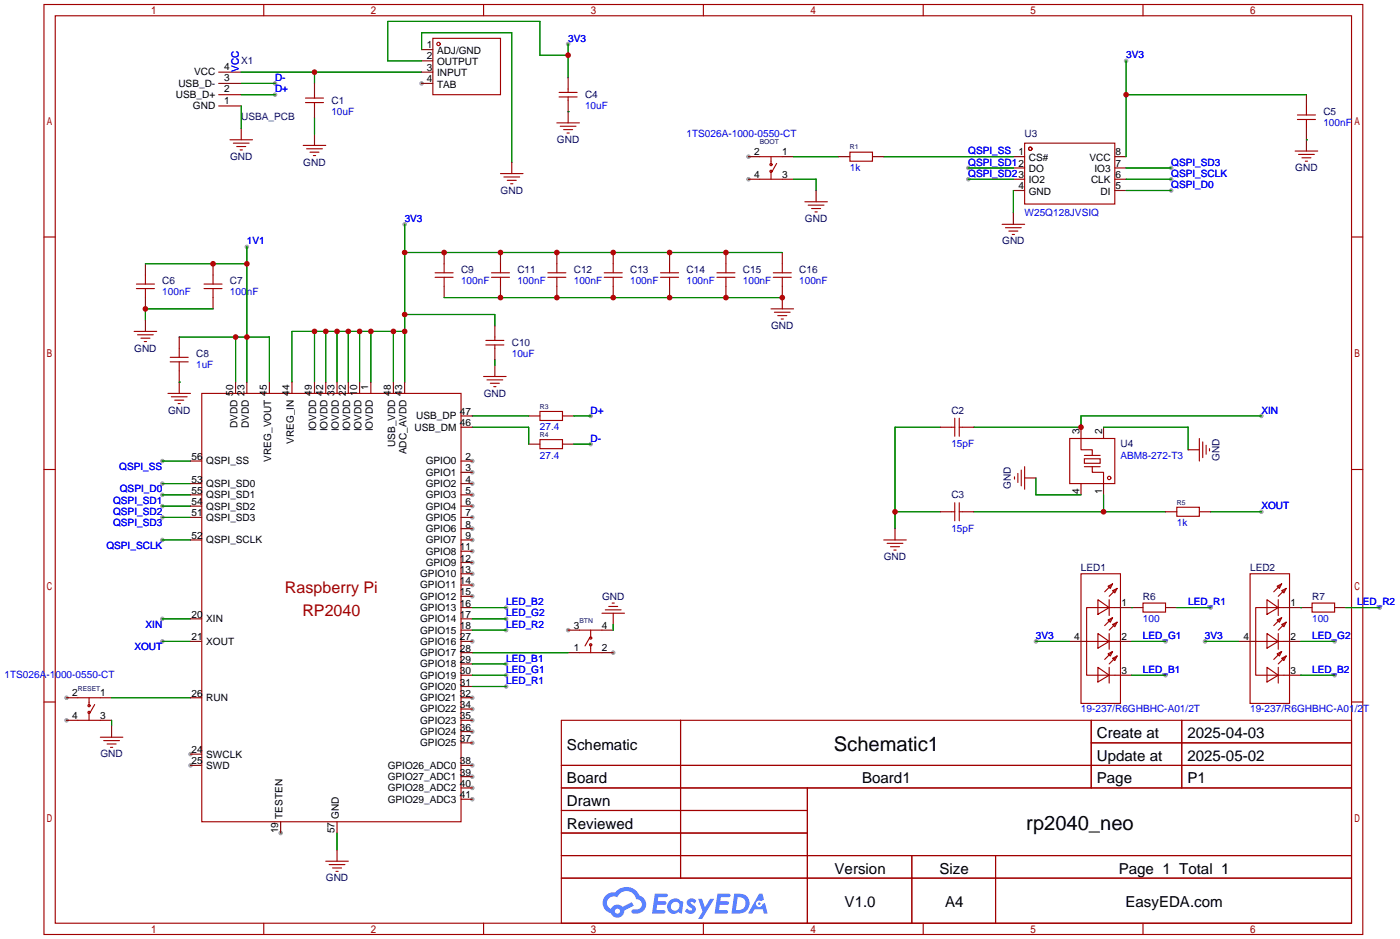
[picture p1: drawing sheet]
<svg xmlns="http://www.w3.org/2000/svg" width="315mm" height="212mm" viewBox="0 0 315 212" stroke-linecap="round" stroke-linejoin="round" font-family="sans-serif">
<g fill="#999">
<circle cx="95" cy="18.8" r=".51"/>
<circle cx="168.7" cy="40.4" r=".51"/>
<circle cx="168.7" cy="35.3" r=".51"/>
<circle cx="15" cy="162.3" r=".51"/>
<circle cx="15" cy="157.2" r=".51"/>
<circle cx="128" cy="142" r=".51"/>
<circle cx="138.2" cy="147.1" r=".51"/>
<circle cx="106.4" cy="124.2" r=".51"/>
<circle cx="106.4" cy="126.7" r=".51"/>
<circle cx="106.4" cy="129.3" r=".51"/>
<circle cx="106.4" cy="131.8" r=".51"/>
<circle cx="106.4" cy="134.4" r=".51"/>
<circle cx="63.2" cy="187.7" r=".51"/>
<circle cx="106.4" cy="103.9" r=".51"/>
<circle cx="42.9" cy="169.9" r=".51"/>
<circle cx="42.9" cy="172.5" r=".51"/>
<circle cx="106.4" cy="144.5" r=".51"/>
<circle cx="106.4" cy="106.4" r=".51"/>
<circle cx="106.4" cy="157.2" r=".51"/>
<circle cx="106.4" cy="159.8" r=".51"/>
<circle cx="106.4" cy="162.3" r=".51"/>
<circle cx="106.4" cy="164.8" r=".51"/>
<circle cx="106.4" cy="167.4" r=".51"/>
<circle cx="106.4" cy="172.5" r=".51"/>
<circle cx="106.4" cy="175" r=".51"/>
<circle cx="106.4" cy="109" r=".51"/>
<circle cx="106.4" cy="177.5" r=".51"/>
<circle cx="106.4" cy="180.1" r=".51"/>
<circle cx="106.4" cy="111.5" r=".51"/>
<circle cx="106.4" cy="114" r=".51"/>
<circle cx="106.4" cy="116.6" r=".51"/>
<circle cx="106.4" cy="119.1" r=".51"/>
<circle cx="106.4" cy="121.7" r=".51"/>
<circle cx="62" cy="18.8" r=".51"/>
<circle cx="62" cy="21.3" r=".51"/>
<circle cx="128" cy="9.9" r=".51"/>
<circle cx="55.6" cy="55.6" r=".51"/>
<circle cx="91.2" cy="50.5" r=".51"/>
<circle cx="133.1" cy="93.7" r=".51"/>
<circle cx="133.1" cy="100.1" r=".51"/>
<circle cx="218.2" cy="37.8" r=".51"/>
<circle cx="218.2" cy="40.4" r=".51"/>
<circle cx="263.9" cy="37.8" r=".51"/>
<circle cx="263.9" cy="40.4" r=".51"/>
<circle cx="263.9" cy="42.9" r=".51"/>
<circle cx="284.2" cy="93.7" r=".51"/>
<circle cx="284.2" cy="115.3" r=".51"/>
<circle cx="36.6" cy="139.4" r=".51"/>
<circle cx="36.6" cy="144.5" r=".51"/>
<circle cx="36.6" cy="121.7" r=".51"/>
<circle cx="36.6" cy="116.6" r=".51"/>
<circle cx="36.6" cy="114" r=".51"/>
<circle cx="36.6" cy="111.5" r=".51"/>
<circle cx="36.6" cy="109" r=".51"/>
<circle cx="36.6" cy="103.9" r=".51"/>
<circle cx="253.7" cy="13.7" r=".51"/>
<circle cx="233.4" cy="144.5" r=".51"/>
<circle cx="271.5" cy="144.5" r=".51"/>
<circle cx="272.8" cy="136.9" r=".51"/>
<circle cx="310.9" cy="136.9" r=".51"/>
<circle cx="262.6" cy="144.5" r=".51"/>
<circle cx="262.6" cy="152.1" r=".51"/>
<circle cx="300.7" cy="144.5" r=".51"/>
<circle cx="300.7" cy="152.1" r=".51"/>
<circle cx="114" cy="142" r=".51"/>
<circle cx="114" cy="139.4" r=".51"/>
<circle cx="114" cy="136.9" r=".51"/>
<circle cx="114" cy="149.6" r=".51"/>
<circle cx="114" cy="152.1" r=".51"/>
<circle cx="114" cy="154.7" r=".51"/>
</g>
<g fill="none" stroke="#a10000" stroke-width=".25">
<path d="M9.9 1h297.2v209.6h-297.2zM12.4 3.6h292.1v204.4h-292.1zM59.4 1v2.6M109 1v2.6M158.5 1v2.6M208 1v2.6M257.6 1v2.6M9.9 53.4h2.5M304.5 53.4h2.6M9.9 105.8h2.5M304.5 105.8h2.6M9.9 158.2h2.5"/>
<path d="M304.5 158.2h2.6M126.5 162.3h178v45.7h-178zM126.5 172.5h178M126.5 177.5h178M153.4 162.3v35.6M181.9 177.5v30.5M245.9 162.3v15.2M245.9 167.4h58.6M266.3 162.3v15.2M126.5 182.6h55.4M126.5 192.8h178M126.5 187.7h55.4"/>
<path d="M126.5 197.9h178M205.5 192.8v15.2M224.3 192.8v15.2M59.4 208v2.6M109 208v2.6M158.5 208v2.6M208 208v2.6M257.6 208v2.6"/>
</g>
<g fill="#5487ff">
<path d="M155.1 202.7a1.3 1.3 0 0 1 1.8 .3l-.4 .6a.54 .54 0 0 0-.9-.2l.1 .2a1.28 1.28 0 0 1 .8 2 1.53 1.53 0 0 1-2.2-.3l.5-.6 .8 .5a.31 .31 0 0 0 .4-.3 .31 .31 0 0 0-.3-.4 1.12 1.12 0 0 1-.6-1.8z"/>
<path d="M157.3 202.5h.9l.6 2 1.2-2h.9l-2.7 4.6h-.9l1-1.7z"/>
<path d="M147.6 201.4h2.2a.46 .46 0 0 1 .5 0 .46 .46 0 0 1 .1 .6l-.3 .1-1.8 .1-.1 .9h1.6a.4 .4 0 0 1 .4 .4 .4 .4 0 0 1-.4 .4h-1.7l-.2 1.2h1.4a.46 .46 0 0 1 .5 0 .46 .46 0 0 1 .1 .5l-.3 .2h-2.7z"/>
<path d="M161.7 201.4h2.2a.47 .47 0 0 1 .5 0 .47 .47 0 0 1 .1 .6l-.3 .1-1.8 .1-.1 .9h1.6a.4 .4 0 0 1 .4 .4 .4 .4 0 0 1-.4 .4h-1.7l-.2 1.2h1.4a.46 .46 0 0 1 .5 0 .46 .46 0 0 1 .1 .5l-.3 .2h-2.7z"/>
<path d="M171.1 201.4h.7l.4 1.3-.7 .4a.75 .75 0 0 0-1.1 .3 .75 .75 0 0 0 .5 1 .75 .75 0 0 0 .9-.7l.5-.2 .7 2.3h-.9l-.2-.9h-1.9l-.5 .9h-.9z"/>
<path d="M165.5 201.4l-.7 4.4h1.5a2.27 2.27 0 0 0 2.6-2.2 2.27 2.27 0 0 0-2.7-2.2zM166.2 202.1a1.5 1.5 0 0 1 1.8 1.6 1.5 1.5 0 0 1-1.9 1.4h-.3z"/>
<path d="M150.9 203a1.6 1.6 0 0 0-.3 2.3 1.6 1.6 0 0 0 2.3 .2l.8 .3 .3-2.4-.2-.3-.5-.1a1.58 1.58 0 0 0-2.4 0zM151.5 203.5a.98 .98 0 0 1 1.6 .4 .98 .98 0 0 1-1.1 1.3 .94 .94 0 0 1-.8-.7 .94 .94 0 0 1 .3-1z"/>
<path d="M136.5 201.8a2.37 2.37 0 0 0 1.2 4 1.54 1.54 0 0 0 1.7 1 1.54 1.54 0 0 0 1.3-1.6l2.1-1.1-.5-.8-2 1a1.57 1.57 0 0 0-2.6 .5 1.5 1.5 0 0 1-.8-2.1 1.5 1.5 0 0 1 2.2-.5 2.23 2.23 0 0 1 2.3-1.4 2.23 2.23 0 0 1 2 1.8 1.16 1.16 0 0 1 1.2 1.1 1.16 1.16 0 0 1-1.1 1.2h-.6a.47 .47 0 0 0-.6 .4 .47 .47 0 0 0 .4 .5 2.14 2.14 0 0 0 2.7-1.3 2.14 2.14 0 0 0-1.3-2.7 3.2 3.2 0 0 0-5.5-.7l-1.1 .1zM138.5 205.3a.6 .6 0 0 1 1.2 0 .6 .6 0 0 1-1.2 0z"/>
<circle cx="171.1" cy="203.6" r=".28"/>
</g>
<g fill="none" stroke="#870000" stroke-width=".25">
<path d="M49.3 18.8h5.1M49.3 16.3h5.1M70.9 18.8v2.5M95 18.8h2.5M95 16.3h2.5M95 11.2h2.5M95 13.7h2.5M128 17.5v2.6M49.3 23.9h5.1M49.3 21.3h5.1M54.4 29v2.5M70.9 23.9v2.5"/>
<path d="M70.9 30.2v2.6M115.3 36.6v2.5M128 22.6v5.1M168.7 35.3h2.5M176.3 35.3h2.5M189 35.3h2.5M196.6 35.3h2.5M228.3 35.3h2.6M228.3 37.8h2.6M251.2 35.3h2.5M251.2 37.8h2.5M294.4 21.3v2.6"/>
<path d="M294.4 29v5M32.8 59.4v2.6M48 59.4v2.6M100.1 56.9v2.5M112.8 56.9v2.5M125.5 56.9v2.5M138.2 56.9v2.5M150.9 56.9v2.5M163.6 56.9v2.5M168.7 40.4h2.5M176.3 56.9v2.5M176.3 40.4h2.5"/>
<path d="M183.9 42.9v2.6M228.3 40.4h2.6M228.3 42.9h2.6M228.3 48v2.5M251.2 40.4h2.5M251.2 42.9h2.5M32.8 67.1v2.5M32.8 72.1v2.6M40.4 75.9v2.6M48 67.1v2.5M100.1 64.5v2.6M111.5 73.4v2.5"/>
<path d="M111.5 78.5v2.5M112.8 64.5v2.6M125.5 64.5v2.6M138.2 64.5v2.6M150.9 64.5v2.6M163.6 64.5v2.6M176.3 64.5v5.1M40.4 83.6v5M53.1 86.1v2.5M55.6 86.1v2.5M60.7 86.1v2.5M65.8 86.1v2.5"/>
<path d="M70.9 86.1v2.5M73.4 86.1v2.5M75.9 86.1v2.5M78.5 86.1v2.5M81 86.1v2.5M83.6 86.1v2.5M88.6 86.1v2.5M91.2 86.1v2.5M103.9 93.7h2.5M103.9 96.3h2.5M111.5 82.3v2.5M119.1 93.7h2.6"/>
<path d="M126.7 93.7h2.6M211.8 96.3h2.6M216.9 96.3h2.6M243.6 96.3v2.5M248.7 96.3v2.5M42.9 103.9h2.6M42.9 109h2.6M42.9 111.5h2.6M42.9 116.6h2.6M42.9 114h2.6M103.9 103.9h2.5M103.9 106.4h2.5"/>
<path d="M103.9 109h2.5M103.9 111.5h2.5M103.9 116.6h2.5M103.9 114h2.5M103.9 119.1h2.5M119.1 100.1h2.6M126.7 100.1h2.6M201.7 119.1v2.6M211.8 115.3h2.6M216.9 115.3h2.6M230.9 107.7h2.5M243.6 109v2.5"/>
<path d="M248.7 109v2.5M262.6 115.3h2.6M267.7 101.3h2.6M270.3 115.3h2.5M42.9 139.4h2.6M42.9 121.7h2.6M103.9 124.2h2.5M103.9 126.7h2.5M103.9 129.3h2.5M103.9 131.8h2.5M103.9 134.4h2.5M103.9 136.9h2.5"/>
<path d="M103.9 139.4h2.5M103.9 121.7h2.5M138.2 138.2v2.5M251.2 136.9h6.4M262.6 136.9h2.6M289.3 136.9h6.4M300.7 136.9h2.6M15 157.2h2.5M22.6 157.2h2.5M42.9 157.2h2.6M42.9 144.5h2.6M103.9 157.2h2.5"/>
<path d="M103.9 142h2.5M103.9 147.1h2.5M103.9 144.5h2.5M103.9 149.6h2.5M103.9 152.1h2.5M103.9 154.7h2.5M103.9 159.8h2.5M128 142h2.6M128 147.1h2.6M135.6 142h2.6M135.6 147.1h2.6M241 144.5h3.9"/>
<path d="M251.2 144.5h3.8M251.2 152.1h3.8M279.1 144.5h3.9M289.3 144.5h3.8M289.3 152.1h3.8M15 162.3h2.5M22.6 162.3h2.5M25.1 163.6v2.5M42.9 169.9h2.6M42.9 172.5h2.6M103.9 162.3h2.5M103.9 172.5h2.5"/>
<path d="M103.9 164.8h2.5M103.9 167.4h2.5M103.9 175h2.5M103.9 177.5h2.5M63.2 185.2v2.5M75.9 185.2v2.5M75.9 191.5v2.6M103.9 180.1h2.5"/>
</g>
<g fill="none" stroke="#008700" stroke-width=".25">
<path d="M54.4 18.8h7.6M54.4 16.3h40.6M70.9 16.3v2.5M95 11.2v-3.8h20.3v29.2M128 9.9v7.6M128 12.4h-6.3v-7.6h-34.3v8.9h7.6M253.7 13.7v21.6M54.4 21.3h7.6M54.4 23.9v5.1M70.9 26.4v3.8M128 25.1h.1M178.8 35.3h10.2"/>
<path d="M199.1 35.3h29.2M218.2 37.8h10.1M253.7 21.3h40.7M253.7 37.8h10.2M294.4 31.5h.1M32.8 59.4h22.8M55.6 55.6v30.5M91.2 50.5v35.6M91.2 56.9h85.1M178.8 40.4h5.1v2.5M218.2 40.4h10.1M228.3 42.9v5.1"/>
<path d="M253.7 40.4h10.2M253.7 42.9h10.2M40.4 75.9h20.3v10.2M48 69.6h-15.2v2.5M53.1 75.9v10.2M70.9 74.7v11.4M73.4 74.7v11.4M75.9 74.7v11.4M78.5 74.7v11.4M81 74.7v11.4M83.6 74.7v11.4M88.6 74.7v11.4"/>
<path d="M91.2 74.7h-25.4v11.4M91.2 70.9h20.3v2.5M100.1 67.1h76.2M40.4 86.1h.1M106.4 93.7h12.7M106.4 96.3h12.7v3.8M111.5 81v1.3M129.3 93.7h3.8M211.8 96.3h-10.1v22.8M248.7 96.3h19v5M284.2 93.7h-40.6v2.6h-24.1M36.6 116.6h6.3"/>
<path d="M36.6 114h6.3M36.6 111.5h6.3M36.6 109h6.3M36.6 103.9h6.3M129.3 100.1h3.8M201.7 115.3h10.1M219.5 115.3h43.1M233.4 107.7v3.8h10.2M248.7 111.5v3.8M272.8 115.3h11.4M36.6 139.4h6.3M36.6 121.7h6.3"/>
<path d="M106.4 139.4h7.6M106.4 136.9h7.6M255 136.9h.1M265.2 136.9h7.6M293.1 136.9h.1M303.3 136.9h7.6M25.1 157.2h17.8M36.6 144.5h6.3M106.4 147.1h21.6M106.4 152.1h7.6M106.4 142h7.6M106.4 149.6h7.6"/>
<path d="M106.4 154.7h7.6M138.2 140.7v1.3M233.4 144.5h7.6M255 144.5h7.6M255 152.1h7.6M271.5 144.5h7.6M293.1 144.5h7.6M293.1 152.1h7.6M25.1 162.3v1.3M75.9 187.7v3.8"/>
</g>
<g fill="none" stroke="#a10000" stroke-width=".25">
<path d="M97.5 8.6h15.3v12.7h-15.3zM51.8 31.5h5.1M52.6 32.3h3.5M53.3 33h2.1M54.1 33.8h.5M68.3 32.8h5.1M68.8 23.1h4.1M68.8 22.1h4.1M69.1 33.5h3.5M69.8 34.3h2.1M70.6 35.1h.5M70.9 21.3v.8"/>
<path d="M70.9 23.1v.8M112.8 39.1h5.1M113.5 39.9h3.6M125.5 27.7h5.1M126 21.8h4M126 20.8h4M126.2 28.4h3.6M127 29.2h2M127.8 30h.5M128 20.1v.7M128 21.8v.8M171.2 35.3h5.1"/>
<path d="M173.7 35.3v1.8M173.7 38.6v1.8M175 36.8l-1 1.8M191.5 34.3h5.1v2h-5.1zM230.9 32.3h20.3v13.7h-20.3zM291.8 34h5.1M292.4 25.9h4M292.4 26.9h4M292.6 34.8h3.6M293.4 35.6h2M294.1 36.3h.5M294.4 23.9v2"/>
<path d="M294.4 26.9v2.1M100.1 59.4v2.1M112.8 59.4v2.1M114.3 40.6h2M115.1 41.4h.5M125.5 59.4v2.1M138.2 59.4v2.1M150.9 59.4v2.1M163.6 59.4v2.1M171.2 40.4h5.1M176.3 59.4v2.1M181.4 45.5h5"/>
<path d="M182.1 46.2h3.6M182.9 47h2M183.6 47.8h.5M225.8 50.5h5.1M226.6 51.3h3.5M227.3 52.1h2.1M228.1 52.8h.5M30.2 74.7h5.1M30.7 64h4.1M30.7 65h4.1M31 75.4h3.5M31.7 76.2h2.1"/>
<path d="M32.5 77h.5M32.8 62v2M32.8 65v2.1M40.4 78.5v2M46 64h4M46 65h4M48 62v2M48 65v2.1M98 61.5h4.1M98 62.5h4.1M100.1 62.5v2M109.5 77.7h4"/>
<path d="M109.5 76.7h4M110.7 61.5h4.1M110.7 62.5h4.1M111.5 75.9v.8M111.5 77.7v.8M112.8 62.5v2M123.4 61.5h4.1M123.4 62.5h4.1M125.5 62.5v2M136.1 61.5h4.1M136.1 62.5h4.1M138.2 62.5v2"/>
<path d="M148.8 61.5h4.1M148.8 62.5h4.1M150.9 62.5v2M161.5 61.5h4.1M161.5 62.5h4.1M163.6 62.5v2M173.7 69.6h5.1M174.2 61.5h4.1M174.2 62.5h4.1M174.5 70.4h3.6M175.3 71.1h2M176 71.9h.5"/>
<path d="M176.3 62.5v2M37.8 88.6h5.1M38.4 81.5h4M38.4 80.5h4M38.6 89.4h3.6M39.4 90.2h2M40.1 90.9h.5M40.4 81.5v2.1M45.5 88.6h58.4v96.6h-58.4zM109 84.8h5M109.7 85.6h3.6M110.5 86.4h2"/>
<path d="M111.3 87.1h.5M121.7 92.7h5v2h-5zM121.7 99.1h5v2h-5zM214.4 96.3h.7M215.1 94.2v4.1M216.2 94.2v4.1M216.2 96.3h.7M241 98.8h10.2v10.2h-10.2zM243.6 98.8v2.5h2.5v1.3M270.3 98.8v5.1M271 99.6v3.5M214.4 115.3h.7"/>
<path d="M215.1 113.3v4M216.2 113.3v4M216.2 115.3h.7M228.6 107.4v.5M229.4 106.7v2M230.1 105.9v3.6M230.9 105.2v5M244.3 103.4h3.6v1h-3.6zM244.3 105.2h3.6M244.3 102.6h3.6M246.1 105.2v1.2h2.6v2.6M265.2 114.3h5.1v2h-5.1z"/>
<path d="M271.8 100.3v2.1M272.5 101.1v.5M135.6 138.2h5.1M136.4 137.4h3.6M137.2 136.7h2M137.9 135.9h.5M199.1 121.7h5.1M199.9 122.4h3.6M200.7 123.2h2M201.4 124h.5M243.6 129.3h8.9v29.2h-8.9zM247.4 135.1l2.5 1.8-2.5 1.5z"/>
<path d="M249.7 139.7l1-.5-.5 1zM249.7 132.1l1-.5-.5 1zM249.9 135.1v3.6M250.7 133.1l1-.5-.5 1zM250.7 139.2l-1.8 1.8M250.7 131.6l-1.8 1.8M251.2 136.9h-6.3v15.2h6.3M251.7 132.6l-1.8 1.8M257.6 135.9h5v2h-5zM281.7 129.3h8.9v29.2h-8.9zM285.5 135.1l2.5 1.8-2.5 1.5zM287.8 139.7l1-.5-.5 1z"/>
<path d="M287.8 132.1l1-.5-.5 1zM288 135.1v3.6M288.8 133.1l1-.5-.5 1zM288.8 139.2l-1.8 1.8M288.8 131.6l-1.8 1.8M289.3 136.9h-6.3v15.2h6.3M289.8 132.6l-1.8 1.8M295.7 135.9h5v2h-5zM17.5 157.2h5.1M20.1 157.2v1.8M21.3 158.8l-1 1.7M130.6 142h5"/>
<path d="M130.6 147.1h5M132.8 143.8l-1 1.7M133.1 142v1.8M133.1 145.3v1.8M244.9 144.5h6.3M247.4 150.4l2.5 1.7-2.5 1.6zM247.4 142.7l2.5 1.8-2.5 1.6zM249.7 147.3l1-.5-.5 1zM249.9 142.7v3.6M249.9 150.4v3.5M250.7 148.3l1-.5-.5 1zM250.7 140.7l1-.5-.5 1z"/>
<path d="M250.7 146.8l-1.8 1.8M251.7 147.8l-1.8 1.8M251.7 140.2l-1.8 1.8M283 144.5h6.3M285.5 150.4l2.5 1.7-2.5 1.6zM285.5 142.7l2.5 1.8-2.5 1.6zM287.8 147.3l1-.5-.5 1zM288 142.7v3.6M288 150.4v3.5M288.8 148.3l1-.5-.5 1zM288.8 140.7l1-.5-.5 1zM288.8 146.8l-1.8 1.8"/>
<path d="M289.8 147.8l-1.8 1.8M289.8 140.2l-1.8 1.8M17.5 162.3h5.1M20.1 160.5v1.8M22.6 166.1h5.1M23.4 166.9h3.5M24.1 167.6h2.1M24.9 168.4h.5M73.4 194.1h5.1M74.2 194.8h3.5M74.9 195.6h2.1M75.7 196.3h.5"/>
<circle cx="98.8" cy="9.9" r=".38"/>
<circle cx="173.7" cy="38.6" r=".25"/>
<circle cx="173.7" cy="37.1" r=".25"/>
<circle cx="232.2" cy="33.5" r=".38"/>
<circle cx="249.9" cy="107.7" r=".38"/>
<circle cx="20.1" cy="159" r=".25"/>
<circle cx="133.1" cy="143.8" r=".25"/>
<circle cx="133.1" cy="145.3" r=".25"/>
<circle cx="20.1" cy="160.5" r=".25"/>
</g>
<g fill="#c00">
<circle cx="70.9" cy="16.3" r=".63"/>
<circle cx="128" cy="12.4" r=".63"/>
<circle cx="48" cy="59.4" r=".63"/>
<circle cx="55.6" cy="59.4" r=".63"/>
<circle cx="55.6" cy="75.9" r=".63"/>
<circle cx="53.1" cy="75.9" r=".63"/>
<circle cx="32.8" cy="69.6" r=".63"/>
<circle cx="88.6" cy="74.7" r=".63"/>
<circle cx="91.2" cy="74.7" r=".63"/>
<circle cx="91.2" cy="70.9" r=".63"/>
<circle cx="91.2" cy="56.9" r=".63"/>
<circle cx="100.1" cy="56.9" r=".63"/>
<circle cx="112.8" cy="56.9" r=".63"/>
<circle cx="125.5" cy="56.9" r=".63"/>
<circle cx="138.2" cy="56.9" r=".63"/>
<circle cx="150.9" cy="56.9" r=".63"/>
<circle cx="163.6" cy="56.9" r=".63"/>
<circle cx="83.6" cy="74.7" r=".63"/>
<circle cx="81" cy="74.7" r=".63"/>
<circle cx="78.5" cy="74.7" r=".63"/>
<circle cx="75.9" cy="74.7" r=".63"/>
<circle cx="73.4" cy="74.7" r=".63"/>
<circle cx="70.9" cy="74.7" r=".63"/>
<circle cx="163.6" cy="67.1" r=".63"/>
<circle cx="176.3" cy="67.1" r=".63"/>
<circle cx="150.9" cy="67.1" r=".63"/>
<circle cx="138.2" cy="67.1" r=".63"/>
<circle cx="125.5" cy="67.1" r=".63"/>
<circle cx="112.8" cy="67.1" r=".63"/>
<circle cx="248.7" cy="115.3" r=".63"/>
<circle cx="243.6" cy="96.3" r=".63"/>
<circle cx="201.7" cy="115.3" r=".63"/>
<circle cx="253.7" cy="21.3" r=".63"/>
</g>
<g font-size="4.5">
<text x="187.9" y="169.2">Schematic1</text>
<text x="231.3" y="187">rp2040_neo</text>
</g>
<g font-size="3.6" fill="#a00000">
<text x="64.2" y="133.7">Raspberry Pi</text>
<text x="68.1" y="138.8">RP2040</text>
</g>
<g font-size="3.4">
<text x="247.2" y="166.4">Create at</text>
<text x="267.6" y="166.4">2025-04-03</text>
<text x="127.8" y="168.9">Schematic</text>
<text x="247.2" y="171.4">Update at</text>
<text x="267.6" y="171.4">2025-05-02</text>
<text x="127.8" y="176.5">Board</text>
<text x="194.3" y="176.5">Board1</text>
<text x="247.2" y="176.5">Page</text>
<text x="267.6" y="176.5">P1</text>
<text x="127.8" y="181.6">Drawn</text>
<text x="127.8" y="186.7">Reviewed</text>
<text x="188.1" y="196.8">Version</text>
<text x="211.7" y="196.8">Size</text>
<text x="252.1" y="196.8">Page 1 Total 1</text>
<text x="190.3" y="204.5">V1.0</text>
<text x="212.9" y="204.5">A4</text>
<text x="253.6" y="204.5">EasyEDA.com</text>
</g>
<g font-size="2.3">
<text x="96.1" y="10.9">1</text>
<text x="43.7" y="17">VCC</text>
<text x="50.5" y="15.7">4</text>
<text x="96.1" y="13.4">2</text>
<text x="96.1" y="15.9">3</text>
<text x="98.5" y="12.1">ADJ/GND</text>
<text x="98.5" y="14.7">OUTPUT</text>
<text x="98.5" y="17.2">INPUT</text>
<text x="39.6" y="22.1">USB_D+</text>
<text x="40.2" y="19.5">USB_D-</text>
<text x="50.5" y="23.3">1</text>
<text x="50.5" y="20.8">2</text>
<text x="50.5" y="18.3">3</text>
<text x="96.1" y="18.5">4</text>
<text x="98.5" y="19.8">TAB</text>
<text x="43.5" y="24.6">GND</text>
<text x="169.9" y="35">2</text>
<text x="176.3" y="35">1</text>
<text x="229.5" y="35">1</text>
<text x="251.3" y="35">8</text>
<text x="169.9" y="40.1">4</text>
<text x="176.3" y="40.1">3</text>
<text x="231.8" y="36.3">CS#</text>
<text x="231.8" y="38.8">DO</text>
<text x="231.8" y="41.3">IO2</text>
<text x="245.5" y="36.3">VCC</text>
<text x="245.9" y="41.3">CLK</text>
<text x="246.6" y="38.8">IO3</text>
<text x="251.3" y="40.1">6</text>
<text x="251.3" y="37.5">7</text>
<text x="229.5" y="42.6">4</text>
<text x="231.8" y="43.9">GND</text>
<text x="248" y="43.9">DI</text>
<text x="251.3" y="42.6">5</text>
<text x="52.5" y="89.2" transform="rotate(-90 52.5 89.2)">50</text>
<text x="55.1" y="89.2" transform="rotate(-90 55.1 89.2)">23</text>
<text x="60.1" y="89.2" transform="rotate(-90 60.1 89.2)">45</text>
<text x="65.2" y="89.2" transform="rotate(-90 65.2 89.2)">44</text>
<text x="70.3" y="89.2" transform="rotate(-90 70.3 89.2)">49</text>
<text x="72.8" y="89.2" transform="rotate(-90 72.8 89.2)">42</text>
<text x="75.4" y="89.2" transform="rotate(-90 75.4 89.2)">33</text>
<text x="77.9" y="89.2" transform="rotate(-90 77.9 89.2)">22</text>
<text x="80.5" y="89.2" transform="rotate(-90 80.5 89.2)">10</text>
<text x="83" y="88" transform="rotate(-90 83 88)">1</text>
<text x="88.1" y="89.2" transform="rotate(-90 88.1 89.2)">48</text>
<text x="90.6" y="89.2" transform="rotate(-90 90.6 89.2)">43</text>
<text x="93.8" y="94.5">USB_DP</text>
<text x="103.6" y="93.5">47</text>
<text x="53.5" y="96.4" transform="rotate(-90 53.5 96.4)">DVDD</text>
<text x="56" y="96.4" transform="rotate(-90 56 96.4)">DVDD</text>
<text x="66.2" y="100" transform="rotate(-90 66.2 100)">VREG_IN</text>
<text x="71.3" y="97.2" transform="rotate(-90 71.3 97.2)">IOVDD</text>
<text x="73.8" y="97.2" transform="rotate(-90 73.8 97.2)">IOVDD</text>
<text x="76.4" y="97.2" transform="rotate(-90 76.4 97.2)">IOVDD</text>
<text x="78.9" y="97.2" transform="rotate(-90 78.9 97.2)">IOVDD</text>
<text x="81.4" y="97.2" transform="rotate(-90 81.4 97.2)">IOVDD</text>
<text x="84" y="97.2" transform="rotate(-90 84 97.2)">IOVDD</text>
<text x="89.1" y="100.7" transform="rotate(-90 89.1 100.7)">USB_VDD</text>
<text x="93.4" y="97">USB_DM</text>
<text x="103.6" y="96.1">46</text>
<text x="243.3" y="97.8" transform="rotate(-90 243.3 97.8)">3</text>
<text x="248.4" y="97.8" transform="rotate(-90 248.4 97.8)">2</text>
<text x="43.2" y="103.7">56</text>
<text x="46.5" y="104.6">QSPI_SS</text>
<text x="61.1" y="104" transform="rotate(-90 61.1 104)">VREG_VOUT</text>
<text x="91.6" y="102.4" transform="rotate(-90 91.6 102.4)">ADC_AVDD</text>
<text x="95.9" y="104.6">GPIO0</text>
<text x="95.9" y="107.2">GPIO1</text>
<text x="104.9" y="103.7">2</text>
<text x="104.9" y="106.2">3</text>
<text x="43.2" y="108.8">53</text>
<text x="43.2" y="113.8">54</text>
<text x="43.2" y="111.3">55</text>
<text x="46.5" y="109.7">QSPI_SD0</text>
<text x="46.5" y="112.3">QSPI_SD1</text>
<text x="95.9" y="109.7">GPIO2</text>
<text x="95.9" y="112.3">GPIO3</text>
<text x="104.9" y="108.8">4</text>
<text x="104.9" y="111.3">5</text>
<text x="104.9" y="113.8">6</text>
<text x="243.3" y="111.2" transform="rotate(-90 243.3 111.2)">4</text>
<text x="248.4" y="111.2" transform="rotate(-90 248.4 111.2)">1</text>
<text x="43.2" y="116.4">51</text>
<text x="46.5" y="117.3">QSPI_SD3</text>
<text x="46.5" y="114.8">QSPI_SD2</text>
<text x="95.9" y="114.8">GPIO4</text>
<text x="95.9" y="117.3">GPIO5</text>
<text x="95.9" y="119.9">GPIO6</text>
<text x="104.9" y="116.4">7</text>
<text x="104.9" y="118.9">8</text>
<text x="43.2" y="121.5">52</text>
<text x="46.5" y="122.4">QSPI_SCLK</text>
<text x="95.9" y="125">GPIO8</text>
<text x="95.9" y="122.4">GPIO7</text>
<text x="103.6" y="124">11</text>
<text x="104.9" y="121.5">9</text>
<text x="94.7" y="130">GPIO10</text>
<text x="95.9" y="127.5">GPIO9</text>
<text x="103.6" y="126.5">12</text>
<text x="103.6" y="129.1">13</text>
<text x="103.6" y="131.6">14</text>
<text x="94.7" y="132.6">GPIO11</text>
<text x="94.7" y="135.1">GPIO12</text>
<text x="94.7" y="137.7">GPIO13</text>
<text x="103.6" y="134.2">15</text>
<text x="103.6" y="136.7">16</text>
<text x="252.7" y="136.6">1</text>
<text x="290.8" y="136.6">1</text>
<text x="43.2" y="139.2">20</text>
<text x="46.5" y="140.2">XIN</text>
<text x="94.7" y="140.2">GPIO14</text>
<text x="94.7" y="142.7">GPIO15</text>
<text x="103.6" y="139.2">17</text>
<text x="103.6" y="141.8">18</text>
<text x="129.3" y="141.7">3</text>
<text x="135.6" y="141.7">4</text>
<text x="43.2" y="144.3">21</text>
<text x="46.5" y="145.3">XOUT</text>
<text x="94.7" y="145.3">GPIO16</text>
<text x="94.7" y="147.8">GPIO17</text>
<text x="103.6" y="144.3">27</text>
<text x="103.6" y="146.9">28</text>
<text x="103.6" y="149.4">29</text>
<text x="129.3" y="146.8">1</text>
<text x="135.6" y="146.8">2</text>
<text x="242.1" y="144.2">4</text>
<text x="252.7" y="144.2">2</text>
<text x="280.2" y="144.2">4</text>
<text x="290.8" y="144.2">2</text>
<text x="94.7" y="150.4">GPIO18</text>
<text x="94.7" y="152.9">GPIO19</text>
<text x="94.7" y="155.4">GPIO20</text>
<text x="103.6" y="151.9">30</text>
<text x="103.6" y="154.5">31</text>
<text x="252.7" y="151.8">3</text>
<text x="290.8" y="151.8">3</text>
<text x="16.3" y="162">4</text>
<text x="16.3" y="156.9">2</text>
<text x="22.6" y="162">3</text>
<text x="22.6" y="156.9">1</text>
<text x="43.2" y="157">26</text>
<text x="46.5" y="158">RUN</text>
<text x="94.7" y="158">GPIO21</text>
<text x="94.7" y="160.5">GPIO22</text>
<text x="103.6" y="157">32</text>
<text x="103.6" y="159.6">34</text>
<text x="94.7" y="163.1">GPIO23</text>
<text x="94.7" y="165.6">GPIO24</text>
<text x="103.6" y="162.1">35</text>
<text x="103.6" y="164.6">36</text>
<text x="103.6" y="167.2">37</text>
<text x="43.2" y="169.7">24</text>
<text x="43.2" y="172.3">25</text>
<text x="46.5" y="170.7">SWCLK</text>
<text x="46.5" y="173.2">SWD</text>
<text x="87.4" y="173.2">GPIO26_ADC0</text>
<text x="94.7" y="168.1">GPIO25</text>
<text x="103.6" y="172.3">38</text>
<text x="87.4" y="175.8">GPIO27_ADC1</text>
<text x="87.4" y="178.3">GPIO28_ADC2</text>
<text x="103.6" y="174.8">39</text>
<text x="103.6" y="177.3">40</text>
<text x="103.6" y="179.9">41</text>
<text x="63.7" y="184.5" transform="rotate(-90 63.7 184.5)">TESTEN</text>
<text x="76.4" y="184.5" transform="rotate(-90 76.4 184.5)">GND</text>
<text x="87.4" y="180.8">GPIO29_ADC3</text>
<text x="62.7" y="187.8" transform="rotate(-90 62.7 187.8)">19</text>
<text x="75.4" y="187.8" transform="rotate(-90 75.4 187.8)">57</text>
</g>
<g font-size="2.3" fill="#00f">
<text x="128" y="9.4">3V3</text>
<text x="53.8" y="16.3" transform="rotate(-90 53.8 16.3)">VCC</text>
<text x="253.7" y="13.2">3V3</text>
<text x="62" y="18.3">D-</text>
<text x="62" y="20.8">D+</text>
<text x="74.7" y="25.9">10uF</text>
<text x="131.8" y="24.6">10uF</text>
<text x="298.2" y="28.4">100nF</text>
<text x="154.7" y="31">1TS026A-1000-0550-CT</text>
<text x="218.2" y="34.8">QSPI_SS</text>
<text x="191.5" y="38.6">1k</text>
<text x="218.2" y="37.3">QSPI_SD12</text>
<text x="218.2" y="39.8">QSPI_SD23</text>
<text x="263.9" y="37.3">QSPI_SD3</text>
<text x="263.9" y="39.8">QSPI_SCLK</text>
<text x="263.9" y="42.4">QSPI_D0</text>
<text x="91.2" y="50">3V3</text>
<text x="230.9" y="48.7">W25Q128JVSIQ</text>
<text x="55.6" y="55.1">1V1</text>
<text x="103.9" y="64">100nF</text>
<text x="116.6" y="64">100nF</text>
<text x="129.3" y="64">100nF</text>
<text x="142" y="64">100nF</text>
<text x="154.7" y="64">100nF</text>
<text x="167.4" y="64">100nF</text>
<text x="180.1" y="64">100nF</text>
<text x="36.6" y="66.5">100nF</text>
<text x="51.8" y="66.5">100nF</text>
<text x="44.2" y="83">1uF</text>
<text x="115.3" y="80.5">10uF</text>
<text x="133.1" y="93.2">D+</text>
<text x="284.2" y="93.2">XIN</text>
<text x="121.7" y="97">27.4</text>
<text x="133.1" y="99.5">D-</text>
<text x="214.4" y="100.8">15pF</text>
<text x="26.9" y="105.9">QSPI_SS</text>
<text x="121.7" y="103.3">27.4</text>
<text x="252.5" y="103.3">ABM8-272-T3</text>
<text x="25.5" y="113.5">QSPI_SD1</text>
<text x="27" y="111">QSPI_D0</text>
<text x="25.5" y="118.6">QSPI_SD3</text>
<text x="25.5" y="116">QSPI_SD2</text>
<text x="214.4" y="119.9">15pF</text>
<text x="265.2" y="118.6">1k</text>
<text x="284.2" y="114.8">XOUT</text>
<text x="24" y="123.7">QSPI_SCLK</text>
<text x="114" y="136.4">LED_B2</text>
<text x="267.7" y="136.4">LED_R1</text>
<text x="305.8" y="136.4">LED_R2</text>
<text x="32.8" y="141.4">XIN</text>
<text x="114" y="141.4">LED_R2</text>
<text x="114" y="138.9">LED_G2</text>
<text x="233.4" y="144">3V3</text>
<text x="257.6" y="140.2">100</text>
<text x="257.6" y="144">LED_G1</text>
<text x="271.5" y="144">3V3</text>
<text x="295.7" y="140.2">100</text>
<text x="295.7" y="144">LED_G2</text>
<text x="30.3" y="146.5">XOUT</text>
<text x="114" y="149.1">LED_B1</text>
<text x="1" y="152.9">1TS026A-1000-0550-CT</text>
<text x="114" y="151.6">LED_G1</text>
<text x="114" y="154.1">LED_R1</text>
<text x="257.6" y="151.6">LED_B1</text>
<text x="295.7" y="151.6">LED_B2</text>
<text x="243.6" y="160.5">19-237/R6GHBHC-A01/2T</text>
<text x="281.7" y="160.5">19-237/R6GHBHC-A01/2T</text>
</g>
<g font-size="2.3" fill="#000080">
<text x="54.4" y="14.4">X1</text>
<text x="74.7" y="23.3">C1</text>
<text x="131.8" y="22.1">C4</text>
<text x="54.4" y="27.1">USBA_PCB</text>
<text x="298.2" y="25.9">C5</text>
<text x="125.5" y="32.2">GND</text>
<text x="230.9" y="31">U3</text>
<text x="51.8" y="36">GND</text>
<text x="68.3" y="37.3">GND</text>
<text x="291.9" y="38.6">GND</text>
<text x="112.8" y="43.7">GND</text>
<text x="181.4" y="50">GND</text>
<text x="225.8" y="55.1">GND</text>
<text x="36.6" y="64">C6</text>
<text x="51.8" y="64">C7</text>
<text x="103.9" y="61.4">C9</text>
<text x="116.6" y="61.4">C11</text>
<text x="129.3" y="61.4">C12</text>
<text x="142" y="61.4">C13</text>
<text x="154.7" y="61.4">C14</text>
<text x="167.4" y="61.4">C15</text>
<text x="180.1" y="61.4">C16</text>
<text x="115.3" y="77.9">C10</text>
<text x="173.8" y="74.1">GND</text>
<text x="30.2" y="79.2">GND</text>
<text x="44.2" y="80.5">C8</text>
<text x="109" y="89.4">GND</text>
<text x="37.9" y="93.2">GND</text>
<text x="214.4" y="93.2">C2</text>
<text x="252.5" y="100.8">U4</text>
<text x="274.8" y="103.9" transform="rotate(-90 274.8 103.9)">GND</text>
<text x="214.4" y="112.2">C3</text>
<text x="227.8" y="110.2" transform="rotate(-90 227.8 110.2)">GND</text>
<text x="199.2" y="126.2">GND</text>
<text x="243.6" y="128.7">LED1</text>
<text x="281.7" y="128.7">LED2</text>
<text x="135.7" y="135.1">GND</text>
<text x="257.6" y="135.1">R6</text>
<text x="295.7" y="135.1">R7</text>
<text x="22.6" y="170.7">GND</text>
<text x="73.4" y="198.6">GND</text>
</g>
<g font-size="1.5" fill="#000080">
<text x="171.2" y="32.4">BOOT</text>
<text x="191.5" y="33.7">R1</text>
<text x="121.7" y="92.1">R3</text>
<text x="121.7" y="98.4">R4</text>
<text x="265.2" y="113.7">R5</text>
<text x="130.6" y="140.3">BTN</text>
<text x="17.5" y="155.6">RESET</text>
</g>
</svg>
